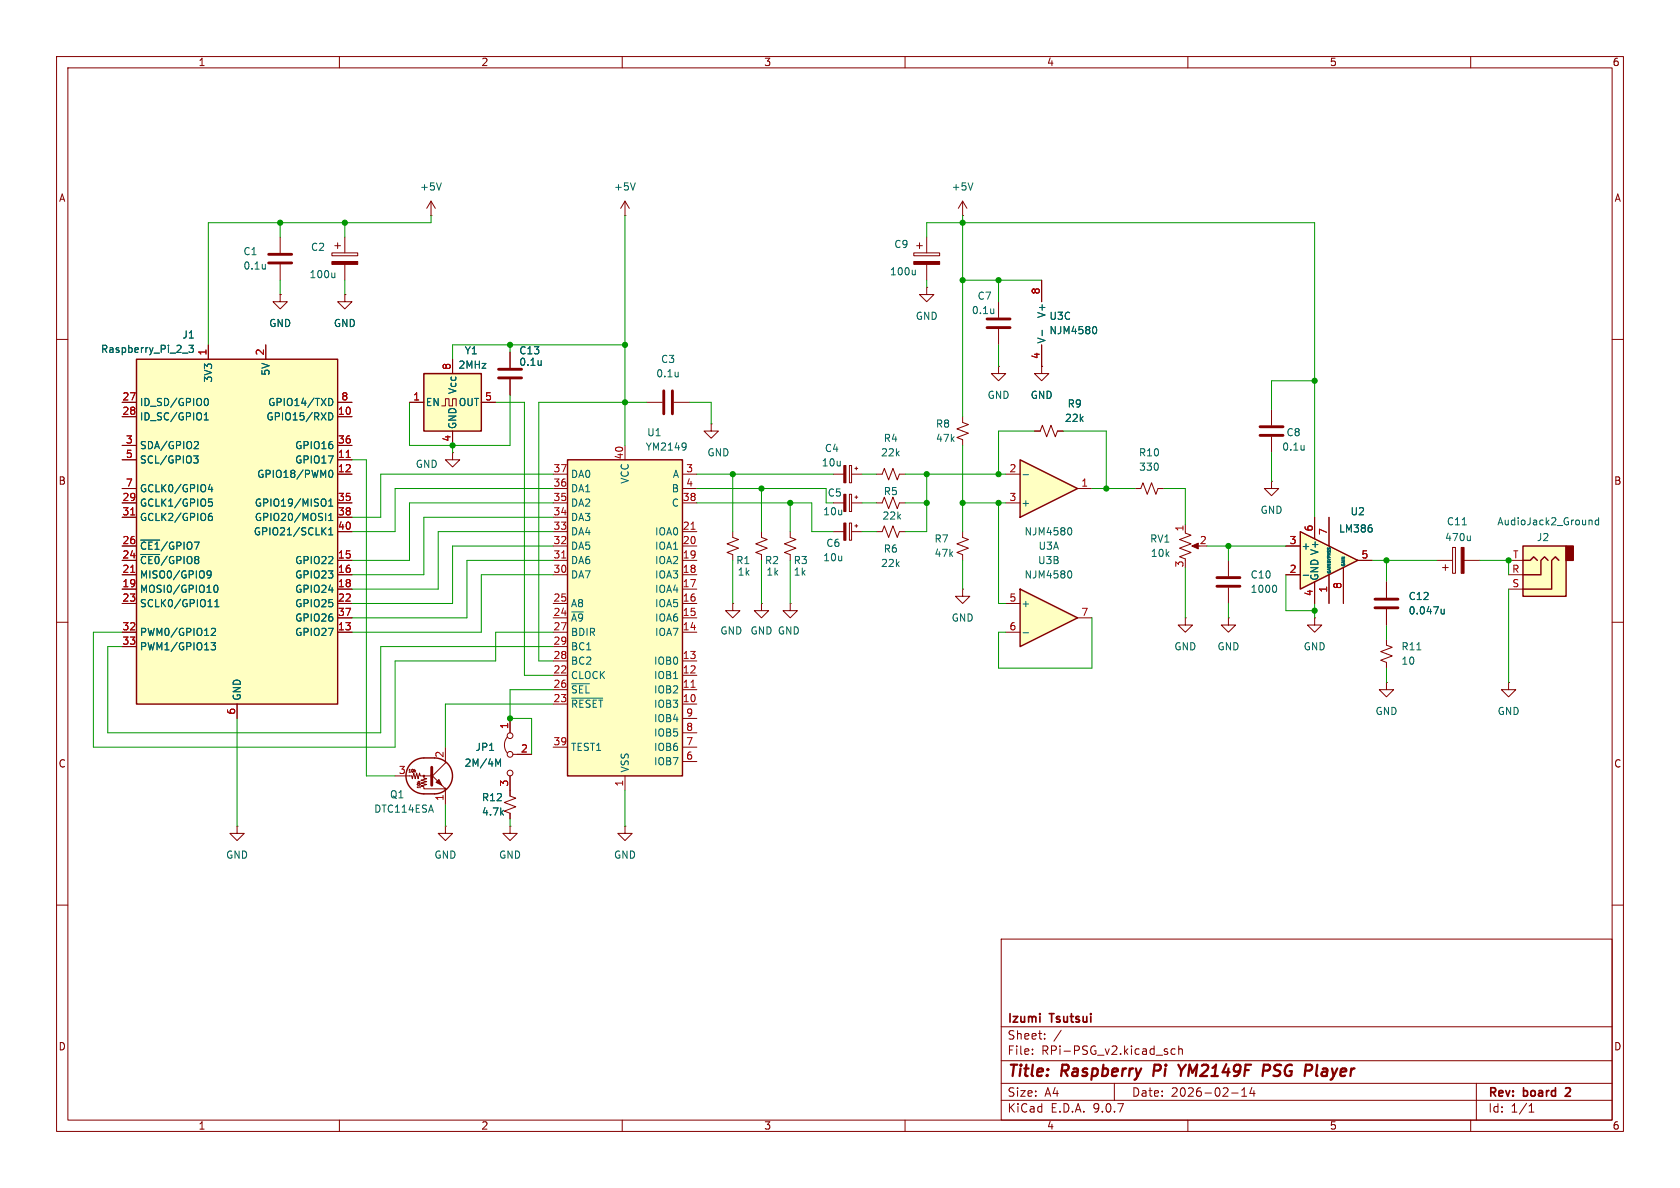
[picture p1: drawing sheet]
<svg xmlns="http://www.w3.org/2000/svg" width="297mm" height="210mm" viewBox="0 0 297 210" stroke-linecap="round" stroke-linejoin="round" font-family="sans-serif">
<g fill="none" stroke="#840000" stroke-width=".18">
<path d="M10 10h277v190h-277zM12 12h273v186h-273zM60 10v2M110 10v2M160 10v2M210 10v2M260 10v2M76.2 38.1h.1M76.2 35.6l-.8 1.2M76.2 35.6l.8 1.2M76.2 35.6v2.5M49.5 52.1v1.2h1.3l-1.3 1.3-1.2-1.3h1.2"/>
<path d="M49.5 52.1h.1M49.5 41.9v2.8M49.5 46.7v2.8M10 60h2M170.2 73.7v1l1 .4-2 .7 2 .8-2 .7 1 .4v1M285 60h2M10 110h2M285 110h2M69.8 137.2h3l.1 .5 .3-1 .2 1 .3-1 .2 1 .3-1 .1 .5h1.9M72.4 136.1l.1 .4M72.9 136h.1M73.3 136v.5"/>
<path d="M73.3 136.3l.2 .2M73.5 136.2l-.2 .2M73.8 138.3h.5M73.8 138.6v.1M73.9 138.1l.2 .2M74.3 139.1l-.5 .1M74.3 138.1l-.2 .1M76.2 136.9l2.5 2.5h-3.8v-.3l-.5-.2 1-.2-1-.3 1-.2-1-.3 1-.2-.5-.2v-.3M78.7 132.1v2.8l-2.5 2.5M78.7 139.7v2.5M90.2 139.7v1l1 .4-2 .8 2 .7-2 .8 1 .4v1M78.7 146.1v1.2h1.3l-1.3 1.3-1.2-1.3h1.2"/>
<path d="M78.7 146.1h.1M90.2 146.1v1.2h1.2l-1.2 1.3-1.3-1.3h1.3M90.2 146.1h.1M10 160h2M177 166h108v32h-108zM285 160h2M60 198v2M110 198v2M160 198v2M177 194.5h108M177 191.5h108M177 187.5h108"/>
<path d="M177 181.5h108M182.5 186.3v.1M182.5 185.5v.1M184.7 183.6v.1M184.7 182.8v.1M187.6 182.1l-1.3 2M197 191.5v3M206.4 186v.3M207.7 185.5l-.4-.1-.3 .3v.4l.2 .2h.5M208.4 185.5l.2-.1 .4 .1v.9M208.4 184.9v1.5M210 198v2"/>
<path d="M217.7 193.2h1.2M219.5 193.8h.9M219.5 192.7l.5-.4v1.5M221.3 192.2l-.3 1.1h.9M221.7 192.8v1M260 198v2M261 191.5v6.5M270.3 196.6h.9M270.3 195.5l.4-.4v1.5"/>
<circle cx="74.9" cy="137.2" r=".13"/>
<circle cx="78.7" cy="139.4" r=".13"/>
</g>
<path d="M276.8 192.4h.1M277.6 192.9l-.9 .9h.9" fill="none" stroke="#840000" stroke-width=".3"/>
<path d="M204.1 188.2l-.2 2M208.3 188.2l.5 1.1M208.8 189.3l-.1 .9M209.6 188.2l-.8 1.1M223.3 189.3h.8a.55 .55 0 0 0 .4-.5 .55 .55 0 0 0-.3-.6h-.7l-.3 2M232.9 188.2l-.2 1.7 .2 .3" fill="none" stroke="#840000" stroke-width=".4"/>
<path d="M72.7 134.9a3.2 3.2 0 0 1 2.2-.9h1.9a3.2 3.2 0 0 1 3.2 3.2 3.2 3.2 0 0 1-3.2 3.1h-1.9a3.2 3.2 0 0 1-2.9-1.9 3.2 3.2 0 0 1 .7-3.5z" fill="none" stroke="#840000" stroke-width=".25"/>
<path d="M76.3 135.6v3.2z" fill="#840000" stroke="#840000" stroke-width=".51"/>
<path d="M77.1 138.3l.5-.5 .5 1z" fill="#840000" stroke="#840000" stroke-width=".18"/>
<path d="M78 32.3l-.4 1.3M46.9 46.7v.9M46.9 47.4l-.1 .1" fill="none" stroke="#006464" stroke-width=".18"/>
<path d="M47.5 45h4.1M47.5 46.5h4.1" fill="none" stroke="#840000" stroke-width=".51"/>
<path d="M180.3 104.1l10.2 5.1-10.2 5.1z" fill="#ffffc2"/>
<path d="M180.3 104.1l10.2 5.1-10.2 5.1z" fill="none" stroke="#840000" stroke-width=".25"/>
<g fill="none" stroke="#840000" stroke-width=".18">
<path d="M161.5 44.7h4.6v.5h-4.6zM162.1 43.4h1M162.6 42.9v1M163.8 50.8v1.3h1.3l-1.3 1.2-1.2-1.2h1.2M163.8 50.8h.1M163.8 41.9v2.8M163.8 46.7v2.8M182.9 76.2h1l.4-1 .7 2 .8-2 .8 2 .3-1h1.1M224.8 85.1v1.3h1.3l-1.3 1.2-1.3-1.2h1.3M224.8 85.1h.1M177.8 106.7h2.5M177.8 111.8h2.5"/>
<path d="M190.5 109.2h2.5M209.5 109.2v1.3h1.3l-1.3 1.3-1.2-1.3h1.2M209.5 109.2h.1M41.9 146.1v1.2h1.3l-1.3 1.3-1.3-1.3h1.3M41.9 146.1h.1"/>
</g>
<path d="M161.8 47.7v.9M161.8 48.5l-.2 .1M180.9 111.9h.9M189 100.9a.68 .68 0 0 1 .5 .6 .68 .68 0 0 1-.5 .7" fill="none" stroke="#006464" stroke-width=".18"/>
<path d="M161.5 46.2h4.6v.5h-4.6z" fill="#840000" stroke="#840000" stroke-width=".18"/>
<path d="M24.1 63.5h35.6v61h-35.6z" fill="#ffffc2"/>
<path d="M24.1 63.5h35.6v61h-35.6z" fill="none" stroke="#840000" stroke-width=".25"/>
<g fill="none" stroke="#840000" stroke-width=".18">
<path d="M21.6 71.1h2.5M21.6 73.7h2.5M21.6 78.7h2.5M36.8 61v2.5M47 61v2.5M59.7 71.1h2.5M59.7 73.7h2.5M59.7 78.7h2.5M176.5 64.8v1.2h1.3l-1.3 1.3-1.2-1.3h1.2M176.5 64.8h.1M224.8 72.4v2.8M224.8 77.2v2.8"/>
<path d="M21.6 81.3h2.5M21.6 88.9h2.5M21.6 91.4h2.5M21.6 99.1h2.5M21.6 86.4h2.5M21.6 96.5h2.5M59.7 81.3h2.5M59.7 83.8h2.5M59.7 88.9h2.5M59.7 91.4h2.5M59.7 94h2.5M59.7 99.1h2.5"/>
<path d="M21.6 101.6h2.5M21.6 104.1h2.5M21.6 106.7h2.5M21.6 111.8h2.5M21.6 114.3h2.5M59.7 101.6h2.5M59.7 104.1h2.5M59.7 106.7h2.5M59.7 109.2h2.5M59.7 111.8h2.5M41.9 124.5v2.5"/>
</g>
<g fill="none" stroke="#006464" stroke-width=".18">
<path d="M32.3 62.4h.9M33.4 61h.8l-.4 .5 .3 .1v.6l-.2 .1-.5-.1M34.5 78l.5 .1 .1 .3-.8 .9h.8M36.1 74.2h.7M36.1 73.3l.4-.3v1.2M36.3 70.5l.1-.1a.68 .68 0 0 1 .5 .7 .68 .68 0 0 1-.5 .6l-.1-.1M58.1 70.4a.64 .64 0 0 1 .7 .7 .64 .64 0 0 1-.7 .6M58.1 73a.64 .64 0 0 1 .7 .6 .64 .64 0 0 1-.7 .6M230.5 78.7v.9M230.5 79.5h.1M24.9 95.5h3.3M24.9 98h3.3"/>
<path d="M34.2 80.6h.8l-.4 .5 .4 .1v.4l-.2 .3h-.4M36.8 91.5l.3-.3h.2l.3 .3v.3l-.3 .2h-.3l-.2-.2M37.1 85.6l-.3 .9h.8M37.4 86.1v.8M37.4 90.7l-.3 .1-.3 .5M37.5 88.2h-.6l-.1 .6 .2-.1 .4 .1 .2 .1-.1 .5-.2 .1-.5-.1M57.1 93.8l.5 .8M57.6 88.4v.9M57.6 93.3l-.7 .7M58.1 89.5h.7M58.1 88.6l.4-.4v1.3M58.1 91.1l.4-.4v1.3"/>
<path d="M58.1 93.7l.4-.4v1.3M58.1 92h.7M58.1 94.6h.7M58.3 83.2l.1-.1a.68 .68 0 0 1 .5 .7 .68 .68 0 0 1-.5 .6 .84 .84 0 0 1-.1-1.2zM36.8 107.3h.7M37.3 113.6h.8l-.4 .5 .3 .1v.6l-.1 .1-.5-.1M37.3 101.5l-.2 .2-.4-.1-.1-.1 .1-.5 .4-.1 .2 .1a.84 .84 0 0 1-.3 1.2h-.3M37.4 111.2l.5-.1 .2 .3-.8 .9h.8M38 103.5l.1-.1a.68 .68 0 0 1 .4 .7 .68 .68 0 0 1-.4 .6 .84 .84 0 0 1-.1-1.2zM38 107.3h.7M38 106.4l.3-.4v1.3"/>
</g>
<path d="M23.1 91h.7M61.2 80.9h.7M23.1 101.2h.7" fill="none" stroke="#a90000" stroke-width=".18"/>
<path d="M222.8 75.4h4M222.8 77h4" fill="none" stroke="#840000" stroke-width=".51"/>
<path d="M180.3 81.3l10.2 5.1-10.2 5z" fill="#ffffc2"/>
<path d="M180.3 81.3l10.2 5.1-10.2 5z" fill="none" stroke="#840000" stroke-width=".25"/>
<g fill="none" stroke="#840000" stroke-width=".18">
<path d="M110.5 38.1h.1M110.5 35.6l-.8 1.2M110.5 35.6l.8 1.2M110.5 35.6v2.5M170.2 38.1h.1M170.2 35.6l-.8 1.2M170.2 35.6l.7 1.2M170.2 35.6v2.5M176.5 53.3v2.8M176.5 58.2v2.8M184.1 49.5v3.8M90.2 62.2v2.8"/>
<path d="M90.2 67.1v2.8M184.1 64.8v1.2h1.3l-1.3 1.3-1.2-1.3h1.2M184.1 64.8h.1M184.1 61v3.8M177.8 88.9h2.5M177.8 83.8h2.5M190.5 86.4h2.5M200.7 86.4h1l.4-1.1 .7 2.1 .8-2.1 .7 2.1 .4-1h1M209.5 94.2l1.1 .4-2.1 .8 2.1 .7-2.1 .8 2.1 .8-2.1 .7 1 .4v.3M209.5 92.7v1.3M211.1 96.5h1M217.2 99.1v2.8"/>
<path d="M217.2 103.9v2.8M110.5 146.1v1.2h1.3l-1.3 1.3-1.3-1.3h1.3M110.5 146.1h.1"/>
</g>
<path d="M112.3 32.3l-.4 1.3M172 32.3l-.4 1.3M175.7 54.6v.8M175.7 55.3l-.1 .1M184.2 58.4v.9M193.5 57.7a.68 .68 0 0 1 .4 .7 .68 .68 0 0 1-.4 .6M95.7 63.7v.9M95.7 64.5h-.1M180.9 83.9h.9M189 93.3a.68 .68 0 0 1 .5 .6 .68 .68 0 0 1-.5 .7M225.4 103.4a.79 .79 0 0 1 0 1.3" fill="none" stroke="#006464" stroke-width=".18"/>
<path d="M174.5 56.4h4.1M174.5 57.9h4.1M88.1 65.3h4.1M88.1 66.8h4.1M215.1 102.1h4.1M215.1 103.6h4.1" fill="none" stroke="#840000" stroke-width=".51"/>
<path d="M210.7 96.5l1.1-.5v1z" fill="#840000" stroke="#840000" stroke-width=".18"/>
<path d="M74.9 66h10.2v10.2h-10.2z" fill="#ffffc2"/>
<path d="M74.9 66h10.2v10.2h-10.2z" fill="none" stroke="#840000" stroke-width=".25"/>
<g fill="none" stroke="#840000" stroke-width=".18">
<path d="M58.7 44.7h4.5v.5h-4.5zM59.2 43.4h1M59.7 42.9v1M61 52.1v1.2h1.2l-1.2 1.3-1.3-1.3h1.3M61 52.1h.1M61 41.9v2.8M61 46.7v2.8M72.4 71.1h2.5M78.1 71.8h.6v-1.3h.7v1.3h.6v-1.3h.6v1.3M80 63.5v2.5M80 76.2v2.5M85.1 71.1h2.5"/>
<path d="M125.7 74.9v1.3h1.3l-1.3 1.3-1.2-1.3h1.2M125.7 74.9h.1M147.3 94h1.9M147.3 88.9h1.9M147.3 83.8h1.9M150.2 92.5h.3v3h-.3zM150.2 87.4h.3v3h-.3zM150.2 82.3h.3v3h-.3zM150.5 94h1.9M150.5 88.9h1.9M150.5 83.8h1.9M151.1 93h.5"/>
<path d="M151.1 87.9h.5M151.1 82.8h.5M151.4 82.6v.5M151.4 87.6v.5M151.4 92.7v.5M154.9 94h1.1l.3-1 .8 2 .8-2 .7 2 .4-1h1M154.9 88.9h1.1l.3-1 .8 2 .8-2 .7 2 .4-1h1M154.9 83.8h1.1l.3-1 .8 2 .8-2 .7 2 .4-1h1M170.2 94v1l1 .4-2 .7 2 .8-2 .8 1 .3v1.1M129.5 106.7v1.3h1.3l-1.3 1.2-1.2-1.2h1.2M129.5 106.7h.1M134.6 106.7v1.3h1.3l-1.3 1.2-1.3-1.2h1.3"/>
<path d="M134.6 106.7h.1M139.7 106.7v1.3h1.3l-1.3 1.2-1.3-1.2h1.3M139.7 106.7h.1M170.2 104.1v1.3h1.2l-1.2 1.3-1.3-1.3h1.3M170.2 104.1h.1"/>
</g>
<g fill="#840000" stroke="#840000" stroke-width=".18">
<path d="M58.7 46.2h4.5v.5h-4.5z"/>
<path d="M149.2 92.5h.4v3h-.4z"/>
<path d="M149.2 87.4h.4v3h-.4z"/>
<path d="M149.2 82.3h.4v3h-.4z"/>
</g>
<path d="M59.2 48.2v.9M59.2 49l-.2 .1" fill="none" stroke="#006464" stroke-width=".18"/>
<path d="M269.2 96.5h7.7v8.9h-7.7z" fill="#ffffc2"/>
<path d="M276.9 96.5h1.2v2.6h-1.2z" fill="#840000" stroke="#840000" stroke-width=".25"/>
<path d="M269.2 96.5h7.7v8.9h-7.7zM269.2 99.1h1.3l.6-.7 .7 .7M273.7 99.1l-.7-.7-.6 .7v2.5h-3.2M275.6 99.1l-.6-.7-.7 .7v5h-5.1" fill="none" stroke="#840000" stroke-width=".25"/>
<path d="M114.3 71.1h2.8M119.1 71.1h2.8M80 80v1.3h1.3l-1.3 1.3-1.3-1.3h1.3M80 80h.1M129.5 94v1l1.1 .4-2.1 .7 2.1 .8-2.1 .8 1 .3v1.1M134.6 94v1l1 .4-2 .7 2 .8-2 .8 1 .3v1.1M139.7 94v1l1 .4-2 .7 2 .8-2 .8 1 .3v1.1M266.7 99.1h2.5M266.7 104.1h2.5M266.7 101.6h2.5" fill="none" stroke="#840000" stroke-width=".18"/>
<path d="M119.9 65.8v.8M119.9 66.5l-.1 .1M281.1 91.9l.4 .2v.7M282.6 92l-.4-.1-.2 .3 .1 .5h.5M282.6 91.5v1.3" fill="none" stroke="#006464" stroke-width=".18"/>
<path d="M117.3 69.1v4.1M118.9 69.1v4.1" fill="none" stroke="#840000" stroke-width=".51"/>
<path d="M100.3 81.3h20.3v55.9h-20.3z" fill="#ffffc2"/>
<path d="M100.3 81.3h20.3v55.9h-20.3z" fill="none" stroke="#840000" stroke-width=".25"/>
<g fill="none" stroke="#840000" stroke-width=".18">
<path d="M110.5 78.7v2.6M97.8 83.8h2.5M97.8 86.4h2.5M97.8 88.9h2.5M97.8 91.4h2.5M97.8 94h2.5M97.8 96.5h2.5M97.8 99.1h2.5M120.6 83.8h2.6M120.6 86.4h2.6M120.6 88.9h2.6M120.6 94h2.6"/>
<path d="M120.6 96.5h2.6M120.6 99.1h2.6M97.8 101.6h2.5M97.8 106.7h2.5M97.8 109.2h2.5M97.8 111.8h2.5M97.8 114.3h2.5M97.8 116.8h2.5M97.8 119.4h2.5M120.6 101.6h2.6M120.6 106.7h2.6M120.6 109.2h2.6"/>
<path d="M120.6 111.8h2.6M120.6 116.8h2.6M120.6 119.4h2.6M120.6 104.1h2.6M217.2 109.2v1.3h1.2l-1.2 1.3-1.3-1.3h1.3M217.2 109.2h.1M232.4 109.2v1.3h1.3l-1.3 1.3-1.3-1.3h1.3M232.4 109.2h.1M89.7 130.3a2.26 2.26 0 0 0 0 2.8M90.2 127v2.5M90.2 137.2v2.5M90.7 133.4h3.3"/>
<path d="M97.8 121.9h2.5M97.8 124.5h2.5M97.8 132.1h2.5M110.5 137.2v2.5M120.6 121.9h2.6M120.6 124.5h2.6M120.6 132.1h2.6M120.6 127h2.6M120.6 129.5h2.6M120.6 134.6h2.6"/>
<circle cx="90.2" cy="136.7" r=".51"/>
<circle cx="90.2" cy="130" r=".51"/>
<circle cx="90.2" cy="133.4" r=".51"/>
</g>
<path d="M99.3 98.6h.7M122.2 93.6h.7M122.2 121.5h.7" fill="none" stroke="#a90000" stroke-width=".18"/>
<path d="M121.2 78.4a1.07 1.07 0 0 1-.1 1.1M121.3 78.8l-.1 .2M87.6 134.2l.5 .9 .4-.9v1.3M101.1 120.9h3.1M101.1 123.4h5.5" fill="none" stroke="#006464" stroke-width=".18"/>
<path d="M229.9 94l10.1 5.1-10.1 5z" fill="#ffffc2"/>
<path d="M229.9 94l10.1 5.1-10.1 5z" fill="none" stroke="#840000" stroke-width=".25"/>
<g fill="none" stroke="#840000" stroke-width=".18">
<path d="M49.5 52.1h.1M61 52.1h.1M184.1 49.5v3.8M21.6 71.1h2.5M21.6 73.7h2.5M21.6 78.7h2.5M36.8 61v2.5M47 61v2.5M59.7 71.1h2.5M59.7 73.7h2.5M59.7 78.7h2.5M72.4 71.1h2.5"/>
<path d="M80 63.5v2.5M80 76.2v2.5M85.1 71.1h2.5M90.2 62.2v2.8M90.2 67.1v2.8M182.9 76.2h1M184.1 64.8h.1M184.1 61v3.8M186.9 76.2h1.1M21.6 96.5h2.5M21.6 99.1h2.5M21.6 81.3h2.5"/>
<path d="M21.6 88.9h2.5M21.6 91.4h2.5M21.6 86.4h2.5M59.7 99.1h2.5M59.7 81.3h2.5M59.7 83.8h2.5M59.7 88.9h2.5M59.7 91.4h2.5M59.7 94h2.5M227.3 96.5h2.6M232.4 91.4v3.9M234.9 91.4v5.1"/>
<path d="M240 99.1h2.6M254 99.1h2.8M255.5 99.8v1M256.8 96.8h.5v4.5h-.5zM258.8 99.1h2.8M21.6 101.6h2.5M21.6 104.1h2.5M21.6 106.7h2.5M21.6 111.8h2.5M21.6 114.3h2.5M59.7 101.6h2.5M59.7 104.1h2.5"/>
<path d="M59.7 106.7h2.5M59.7 109.2h2.5M59.7 111.8h2.5M227.3 101.6h2.6M232.4 102.9v3.8M234.9 101.6v5.1M237.5 100.3v6.4M245.1 113v1l1 .4-2 .8 2 .8-2 .7 1 .4v1M245.1 102.9v2.8M245.1 107.7v2.8M255 100.3h1M41.9 124.5v2.5"/>
<path d="M90.2 127v2.5M90.2 137.2v3.5M91.4 133.4h2.6M245.1 120.7v1.2h1.3l-1.3 1.3-1.3-1.3h1.3M245.1 120.7h.1M266.7 120.7v1.2h1.3l-1.3 1.3-1.3-1.3h1.3M266.7 120.7h.1M90.2 143.8v1"/>
</g>
<g fill="none" stroke="#006464" stroke-width=".18">
<path d="M184.2 58.4v.9M193.5 57.7a.68 .68 0 0 1 .4 .7 .68 .68 0 0 1-.4 .6M32.3 62.4h.9M33.4 61h.8l-.4 .5 .3 .1v.6l-.2 .1-.5-.1M34.5 78l.5 .1 .1 .3-.8 .9h.8M36.1 74.2h.7M36.1 73.3l.4-.3v1.2M36.3 70.5l.1-.1a.68 .68 0 0 1 .5 .7 .68 .68 0 0 1-.5 .6l-.1-.1M58.1 70.4a.64 .64 0 0 1 .7 .7 .64 .64 0 0 1-.7 .6M58.1 73a.64 .64 0 0 1 .7 .6 .64 .64 0 0 1-.7 .6M95.7 63.7v.9M95.7 64.5h-.1"/>
<path d="M24.9 95.5h3.3M24.9 98h3.3M34.2 80.6h.8l-.4 .5 .4 .1v.4l-.2 .3h-.4M36.8 91.5l.3-.3h.2l.3 .3v.3l-.3 .2h-.3l-.2-.2M37.1 85.6l-.3 .9h.8M37.4 86.1v.8M37.4 90.7l-.3 .1-.3 .5M37.5 88.2h-.6l-.1 .6 .2-.1 .4 .1 .2 .1-.1 .5-.2 .1-.5-.1M57.1 93.8l.5 .8M57.6 88.4v.9M57.6 93.3l-.7 .7M58.1 89.5h.7"/>
<path d="M58.1 88.6l.4-.4v1.3M58.1 91.1l.4-.4v1.3M58.1 93.7l.4-.4v1.3M58.1 92h.7M58.1 94.6h.7M58.3 83.2l.1-.1a.68 .68 0 0 1 .5 .7 .68 .68 0 0 1-.5 .6 .84 .84 0 0 1-.1-1.2zM242.5 93.4v.5M258.5 92.8h.7M259.9 94.7v.9M259.9 95.5l-.1 .1M36.8 107.3h.7M37.3 113.6h.8l-.4 .5 .3 .1v.6l-.1 .1-.5-.1"/>
<path d="M37.3 101.5l-.2 .2-.4-.1-.1-.1 .1-.5 .4-.1 .2 .1a.84 .84 0 0 1-.3 1.2h-.3M37.4 111.2l.5-.1 .2 .3-.8 .9h.8M38 103.5l.1-.1a.68 .68 0 0 1 .4 .7 .68 .68 0 0 1-.4 .6 .84 .84 0 0 1-.1-1.2zM38 107.3h.7M38 106.4l.3-.4v1.3M230.4 101.7h1M250.5 114.9h.7M255.3 107.7v.8M255.3 108.4l-.2 .1h-.3M87.6 134.2l.5 .9 .4-.9v1.3"/>
</g>
<path d="M243.1 105.9h4M243.1 107.4h4" fill="none" stroke="#840000" stroke-width=".51"/>
<path d="M258.3 96.8h.5v4.5h-.5z" fill="#840000" stroke="#840000" stroke-width=".18"/>
<g fill="none" stroke="#009600" stroke-width=".18">
<path d="M49.5 39.4v2.5M61 39.4v2.5M76.2 38.1v1.3h-39.4v21.6M110.5 38.1v40.6M170.2 38.1v35.6M49.5 49.5v2.6M61 49.5v2.6M163.8 41.9v-2.5h68.6v52M163.8 49.5v1.3M170.2 49.5h13.9M176.5 49.5v3.8M80 78.7v1.3"/>
<path d="M87.6 71.1h5.1v48.3h5.1M90.2 61v1.2M90.2 69.9v8.8h-17.8v-7.6M110.5 61h-30.5v2.5M114.3 71.1h-19.1v45.7h2.6M121.9 71.1h3.8v3.8M170.2 78.7v15.3M176.5 61v3.8M182.9 76.2h-6.4v7.6M188 76.2h7.6v10.2M232.4 67.3h-7.6v5.1M62.2 81.3h2.6v55.9h5"/>
<path d="M97.8 86.4h-28v7.6h-7.6M97.8 96.5h-17.8v10.2h-17.8M97.8 83.8h-30.5v7.6h-5.1M97.8 88.9h-25.4v10.2h-10.2M97.8 91.4h-22.9v10.2h-12.7M97.8 99.1h-15.3v10.1h-20.3M97.8 94h-20.3v10.1h-15.3M123.2 86.4h22.8v2.5h1.3M123.2 83.8h24.1M123.2 88.9h20.3v5.1h3.8M129.5 83.8v10.2M129.5 99.1v7.6"/>
<path d="M134.6 86.4v7.6M134.6 99.1v7.6M139.7 88.9v5.1M139.7 99.1v7.6M152.4 83.8h2.5M152.4 88.9h2.5M152.4 94h2.5M160 83.8h17.8M160 88.9h3.8M163.8 83.8v10.2h-3.8M170.2 99.1v5M170.2 88.9h7.6"/>
<path d="M176.5 88.9v17.8h1.3M193 86.4h7.7M205.7 86.4h3.8v6.3M213.4 96.5h13.9M217.2 96.5v2.6M224.8 80v5.1M242.6 99.1h11.4M245.1 99.1v3.8M261.6 99.1h5.1v2.5M21.6 114.3h-2.6v15.2h48.3v-15.2h30.5M21.6 111.8h-5.1v20.3h53.3v-15.3h17.8v-5h10.2M97.8 101.6h-12.7v10.2h-22.9"/>
<path d="M193 109.2v8.9h-16.5v-6.3h1.3M209.5 100.3v8.9M217.2 106.7v2.5M227.3 101.6v6.4h5.1M232.4 106.7v2.5M245.1 110.5v2.5M245.1 118.1v2.6M266.7 104.1v16.6M41.9 127v19.1M97.8 121.9h-7.6v5.1h3.8v6.4M97.8 124.5h-19.1v7.6M110.5 139.7v6.4"/>
<path d="M78.7 142.2v3.9M90.2 144.8v1.3"/>
</g>
<path d="M23.1 91h.7M61.2 80.9h.7M23.1 101.2h.7" fill="none" stroke="#a90000" stroke-width=".18"/>
<g fill="#009600" stroke="#009600" stroke-width=".18">
<circle cx="90.2" cy="127" r=".46"/>
<circle cx="217.2" cy="96.5" r=".46"/>
<circle cx="232.4" cy="67.3" r=".46"/>
<circle cx="195.6" cy="86.4" r=".46"/>
<circle cx="176.5" cy="83.8" r=".46"/>
<circle cx="176.5" cy="88.9" r=".46"/>
<circle cx="170.2" cy="39.4" r=".46"/>
<circle cx="170.2" cy="88.9" r=".46"/>
<circle cx="176.5" cy="49.5" r=".46"/>
<circle cx="170.2" cy="49.5" r=".46"/>
<circle cx="61" cy="39.4" r=".46"/>
<circle cx="110.5" cy="61" r=".46"/>
<circle cx="90.2" cy="61" r=".46"/>
<circle cx="49.5" cy="39.4" r=".46"/>
<circle cx="163.8" cy="83.8" r=".46"/>
<circle cx="163.8" cy="88.9" r=".46"/>
<circle cx="134.6" cy="86.4" r=".46"/>
<circle cx="129.5" cy="83.8" r=".46"/>
<circle cx="139.7" cy="88.9" r=".46"/>
<circle cx="110.5" cy="71.1" r=".46"/>
<circle cx="80" cy="78.7" r=".46"/>
<circle cx="232.4" cy="108" r=".46"/>
<circle cx="245.1" cy="99.1" r=".46"/>
<circle cx="266.7" cy="99.1" r=".46"/>
</g>
<g font-size="2.8" fill="#840000">
<text x="178" y="190.9">Title:</text>
<text x="187.7" y="190.9">Raspberry</text>
<text x="204.7" y="190.9">Pi</text>
<text x="210" y="190.9">YM2149F</text>
<text x="225.7" y="190.9">PSG</text>
<text x="233.9" y="190.9">Player</text>
</g>
<g font-size="2.1" fill="#840000">
<text x="178" y="184">Sheet:</text>
<text x="178" y="181.2">Izumi</text>
<text x="185.7" y="181.2">Tsutsui</text>
<text x="178" y="186.7">File:</text>
<text x="184.1" y="186.7">RPi-PSG_v2.kicad_sch</text>
<text x="178" y="196.9">KiCad</text>
<text x="178" y="194.1">Size:</text>
<text x="184.7" y="194.1">A4</text>
<text x="185.7" y="196.9">E.D.A.</text>
<text x="193.3" y="196.9">9.0.7</text>
<text x="200" y="194.1">Date:</text>
<text x="207" y="194.1">2026-02-14</text>
<text x="263" y="194.3">Rev:</text>
<text x="263" y="196.9">Id:</text>
<text x="267.1" y="196.9">1/1</text>
<text x="269.4" y="194.3">board</text>
<text x="277.5" y="194.3">2</text>
</g>
<g font-size="1.8" fill="#840000">
<text x="35" y="11.9">1</text>
<text x="85" y="11.9">2</text>
<text x="135" y="11.9">3</text>
<text x="185" y="11.9">4</text>
<text x="235" y="11.9">5</text>
<text x="285" y="11.9">6</text>
<text x="10.3" y="35.9">A</text>
<text x="285.3" y="35.9">A</text>
<text x="10.3" y="85.9">B</text>
<text x="285.3" y="85.9">B</text>
<text x="10.3" y="135.9">C</text>
<text x="285.3" y="135.9">C</text>
<text x="10.3" y="185.9">D</text>
<text x="285.3" y="185.9">D</text>
<text x="35" y="199.9">1</text>
<text x="85" y="199.9">2</text>
<text x="135" y="199.9">3</text>
<text x="185" y="199.9">4</text>
<text x="235" y="199.9">5</text>
<text x="285" y="199.9">6</text>
</g>
<g font-size="1.8" fill="#006464">
<text x="74.2" y="33.9">+5V</text>
<text x="108.5" y="33.9">+5V</text>
<text x="168.1" y="33.9">+5V</text>
<text x="42.9" y="45.3">C1</text>
<text x="42.9" y="47.9">0.1u</text>
<text x="54.9" y="44.6">C2</text>
<text x="158" y="44">C9</text>
<text x="54.6" y="49.4">100u</text>
<text x="157.2" y="48.9">100u</text>
<text x="172.7" y="53.2">C7</text>
<text x="47.5" y="58">GND</text>
<text x="58.9" y="58">GND</text>
<text x="161.8" y="56.7">GND</text>
<text x="171.7" y="55.7">0.1u</text>
<text x="185" y="56.3" transform="rotate(-90 185 56.3)">V+</text>
<text x="185.4" y="59.3">NJM4580</text>
<text x="185.4" y="56.7">U3C</text>
<text x="17.8" y="62.6">Raspberry_Pi_2_3</text>
<text x="32.2" y="60">J1</text>
<text x="81" y="65.4">2MHz</text>
<text x="82.1" y="62.8">Y1</text>
<text x="91.7" y="62.8">C13</text>
<text x="91.7" y="64.9">0.1u</text>
<text x="116.8" y="64.4">C3</text>
<text x="185" y="60.8" transform="rotate(-90 185 60.8)">V-</text>
<text x="24.6" y="72">ID_SD/GPIO0</text>
<text x="37.7" y="67.7" transform="rotate(-90 37.7 67.7)">3V3</text>
<text x="47.3" y="72">GPIO14/TXD</text>
<text x="47.9" y="66.5" transform="rotate(-90 47.9 66.5)">5V</text>
<text x="75.2" y="72">EN</text>
<text x="80.9" y="69.8" transform="rotate(-90 80.9 69.8)">Vcc</text>
<text x="81" y="72">OUT</text>
<text x="115.9" y="66.9">0.1u</text>
<text x="174.5" y="70.7">GND</text>
<text x="182.1" y="70.7">GND</text>
<text x="24.6" y="74.5">ID_SC/GPIO1</text>
<text x="47" y="74.5">GPIO15/RXD</text>
<text x="80.9" y="75.9" transform="rotate(-90 80.9 75.9)">GND</text>
<text x="114.3" y="77.3">U1</text>
<text x="165.4" y="75.8">R8</text>
<text x="188.2" y="74.8">22k</text>
<text x="188.7" y="72.2">R9</text>
<text x="227.3" y="77.3">C8</text>
<text x="24.6" y="79.6">SDA/GPIO2</text>
<text x="24.6" y="82.1">SCL/GPIO3</text>
<text x="52.1" y="79.6">GPIO16</text>
<text x="52.1" y="82.1">GPIO17</text>
<text x="73.4" y="82.9">GND</text>
<text x="114.1" y="79.9">YM2149</text>
<text x="125" y="80.9">GND</text>
<text x="145.2" y="82.7">10u</text>
<text x="145.7" y="80.1">C4</text>
<text x="155.7" y="80.9">22k</text>
<text x="156.1" y="78.3">R4</text>
<text x="165.4" y="78.3">47k</text>
<text x="201.3" y="80.9">R10</text>
<text x="201.3" y="83.4">330</text>
<text x="226.6" y="79.9">0.1u</text>
<text x="24.6" y="87.2">GCLK0/GPIO4</text>
<text x="24.6" y="89.8">GCLK1/GPIO5</text>
<text x="44.9" y="89.8">GPIO19/MISO1</text>
<text x="45.4" y="84.7">GPIO18/PWM0</text>
<text x="100.8" y="84.7">DA0</text>
<text x="100.8" y="87.2">DA1</text>
<text x="100.8" y="89.8">DA2</text>
<text x="111.4" y="85.6" transform="rotate(-90 111.4 85.6)">VCC</text>
<text x="118.7" y="87.2">B</text>
<text x="118.7" y="89.8">C</text>
<text x="118.9" y="84.7">A</text>
<text x="146.2" y="88">C5</text>
<text x="156.1" y="87.7">R5</text>
<text x="180.5" y="89.8">+</text>
<text x="24.6" y="92.3">GCLK2/GPIO6</text>
<text x="44.8" y="94.8">GPIO21/SCLK1</text>
<text x="44.9" y="92.3">GPIO20/MOSI1</text>
<text x="100.8" y="92.3">DA3</text>
<text x="100.8" y="94.8">DA4</text>
<text x="115.7" y="94.8">IOA0</text>
<text x="145.4" y="91.3">10u</text>
<text x="155.9" y="92">22k</text>
<text x="181" y="94.8">NJM4580</text>
<text x="222.8" y="91">GND</text>
<text x="236.6" y="94.3">LM386</text>
<text x="238.7" y="91.3">U2</text>
<text x="255.4" y="95.9">470u</text>
<text x="255.7" y="93.1">C11</text>
<text x="264.6" y="93.1">AudioJack2_Ground</text>
<text x="271.6" y="95.9">J2</text>
<text x="24.6" y="97.4">~{CE1}/GPIO7</text>
<text x="24.6" y="99.9">~{CE0}/GPIO8</text>
<text x="52.1" y="99.9">GPIO22</text>
<text x="100.8" y="97.4">DA5</text>
<text x="100.8" y="99.9">DA6</text>
<text x="115.7" y="97.4">IOA1</text>
<text x="115.7" y="99.9">IOA2</text>
<text x="130.1" y="99.9">R1</text>
<text x="130.3" y="102">1k</text>
<text x="135.1" y="99.9">R2</text>
<text x="135.4" y="102">1k</text>
<text x="140.2" y="99.9">R3</text>
<text x="140.2" y="102">1k</text>
<text x="145.4" y="99.4">10u</text>
<text x="146" y="96.9">C6</text>
<text x="155.7" y="100.4">22k</text>
<text x="156.1" y="97.9">R6</text>
<text x="165.1" y="96.1">R7</text>
<text x="165.1" y="98.7">47k</text>
<text x="183.4" y="99.9">U3B</text>
<text x="183.5" y="97.4">U3A</text>
<text x="203.2" y="96.1">RV1</text>
<text x="203.3" y="98.7">10k</text>
<text x="230" y="97.4">+</text>
<text x="24.6" y="102.5">MISO0/GPIO9</text>
<text x="24.6" y="105">MOSI0/GPIO10</text>
<text x="24.6" y="107.5">SCLK0/GPIO11</text>
<text x="52.1" y="102.5">GPIO23</text>
<text x="52.1" y="105">GPIO24</text>
<text x="52.1" y="107.5">GPIO25</text>
<text x="100.8" y="102.5">DA7</text>
<text x="100.8" y="107.5">A8</text>
<text x="115.7" y="102.5">IOA3</text>
<text x="115.7" y="105">IOA4</text>
<text x="115.7" y="107.5">IOA5</text>
<text x="180.5" y="107.5">+</text>
<text x="181" y="102.5">NJM4580</text>
<text x="221" y="102.5">C10</text>
<text x="221" y="105">1000</text>
<text x="233.3" y="102.7" transform="rotate(-90 233.3 102.7)">GND V+</text>
<text x="248.9" y="106.3">C12</text>
<text x="24.6" y="112.6">PWM0/GPIO12</text>
<text x="52.1" y="110.1">GPIO26</text>
<text x="52.1" y="112.6">GPIO27</text>
<text x="100.8" y="110.1">~{A9}</text>
<text x="100.8" y="112.6">BDIR</text>
<text x="115.7" y="110.1">IOA6</text>
<text x="115.7" y="112.6">IOA7</text>
<text x="127.2" y="112.4">GND</text>
<text x="132.6" y="112.4">GND GND</text>
<text x="168.1" y="110.1">GND</text>
<text x="248.9" y="108.8">0.047u</text>
<text x="24.6" y="115.2">PWM1/GPIO13</text>
<text x="100.8" y="115.2">BC1</text>
<text x="100.8" y="117.7">BC2</text>
<text x="115.5" y="117.7">IOB0</text>
<text x="207.5" y="115.2">GND</text>
<text x="215.1" y="115.2">GND</text>
<text x="230.4" y="115.2">GND</text>
<text x="247.7" y="115.2">R11</text>
<text x="247.7" y="117.7">10</text>
<text x="42.8" y="124" transform="rotate(-90 42.8 124)">GND</text>
<text x="100.8" y="120.2">CLOCK</text>
<text x="100.8" y="122.8">~{SEL}</text>
<text x="100.8" y="125.3">~{RESET}</text>
<text x="115.5" y="120.2">IOB1</text>
<text x="115.5" y="122.8">IOB2</text>
<text x="115.5" y="125.3">IOB3</text>
<text x="115.5" y="127.9">IOB4</text>
<text x="115.5" y="130.4">IOB5</text>
<text x="243.1" y="126.6">GND</text>
<text x="264.7" y="126.6">GND</text>
<text x="82" y="135.7">2M/4M</text>
<text x="84" y="132.9">JP1</text>
<text x="100.8" y="132.9">TEST1</text>
<text x="111.4" y="136.7" transform="rotate(-90 111.4 136.7)">VSS</text>
<text x="115.5" y="132.9">IOB6</text>
<text x="115.5" y="135.5">IOB7</text>
<text x="66" y="143.9">DTC114ESA</text>
<text x="68.8" y="141.3">Q1</text>
<text x="85.1" y="141.8">R12</text>
<text x="85.1" y="144.4">4.7k</text>
<text x="39.9" y="152">GND</text>
<text x="76.7" y="152">GND</text>
<text x="88.1" y="152">GND</text>
<text x="108.5" y="152">GND</text>
</g>
<g font-size="1.8" fill="#a90000">
<text x="183.9" y="52.1" transform="rotate(-90 183.9 52.1)">8</text>
<text x="36.6" y="62.9" transform="rotate(-90 36.6 62.9)">1</text>
<text x="46.7" y="62.9" transform="rotate(-90 46.7 62.9)">2</text>
<text x="79.8" y="65.5" transform="rotate(-90 79.8 65.5)">8</text>
<text x="183.9" y="63.6" transform="rotate(-90 183.9 63.6)">4</text>
<text x="21.5" y="70.9">27</text>
<text x="60.3" y="70.9">8</text>
<text x="73" y="70.9">1</text>
<text x="85.7" y="70.9">5</text>
<text x="21.5" y="73.4">28</text>
<text x="59.6" y="73.4">10</text>
<text x="22.2" y="78.5">3</text>
<text x="22.2" y="81">5</text>
<text x="59.6" y="78.5">36</text>
<text x="59.6" y="81">11</text>
<text x="59.6" y="83.6">12</text>
<text x="79.8" y="78.2" transform="rotate(-90 79.8 78.2)">4</text>
<text x="97.7" y="83.6">37</text>
<text x="110.2" y="81.3" transform="rotate(-90 110.2 81.3)">40</text>
<text x="121.2" y="83.6">3</text>
<text x="178.4" y="83.6">2</text>
<text x="21.5" y="88.6">29</text>
<text x="22.2" y="86.1">7</text>
<text x="59.6" y="88.6">35</text>
<text x="97.7" y="86.1">36</text>
<text x="97.7" y="88.6">35</text>
<text x="120.6" y="88.6">38</text>
<text x="121.2" y="86.1">4</text>
<text x="178.4" y="88.6">3</text>
<text x="191.1" y="86.1">1</text>
<text x="21.5" y="91.2">31</text>
<text x="59.6" y="91.2">38</text>
<text x="59.6" y="93.7">40</text>
<text x="97.7" y="91.2">34</text>
<text x="97.7" y="93.7">33</text>
<text x="120.6" y="93.7">21</text>
<text x="209.3" y="94.1" transform="rotate(-90 209.3 94.1)">1</text>
<text x="232.2" y="94.1" transform="rotate(-90 232.2 94.1)">6</text>
<text x="234.7" y="94.7" transform="rotate(-90 234.7 94.7)">7</text>
<text x="21.5" y="96.3">26</text>
<text x="21.5" y="98.8">24</text>
<text x="21.5" y="101.3">21</text>
<text x="59.6" y="98.8">15</text>
<text x="59.6" y="101.3">16</text>
<text x="97.7" y="96.3">32</text>
<text x="97.7" y="98.8">31</text>
<text x="97.7" y="101.3">30</text>
<text x="120.6" y="96.3">20</text>
<text x="120.6" y="98.8">19</text>
<text x="120.6" y="101.3">18</text>
<text x="209.3" y="100.4" transform="rotate(-90 209.3 100.4)">3</text>
<text x="212" y="96.3">2</text>
<text x="227.9" y="96.3">3</text>
<text x="227.9" y="101.3">2</text>
<text x="240.6" y="98.8">5</text>
<text x="267.2" y="101.3">R</text>
<text x="267.4" y="98.8">T</text>
<text x="21.5" y="103.9">19</text>
<text x="21.5" y="106.4">23</text>
<text x="59.6" y="103.9">18</text>
<text x="59.6" y="106.4">22</text>
<text x="97.7" y="106.4">25</text>
<text x="120.6" y="103.9">17</text>
<text x="120.6" y="106.4">16</text>
<text x="178.4" y="106.4">5</text>
<text x="232.2" y="105.5" transform="rotate(-90 232.2 105.5)">4</text>
<text x="234.7" y="104.8" transform="rotate(-90 234.7 104.8)">1</text>
<text x="237.2" y="104.2" transform="rotate(-90 237.2 104.2)">8</text>
<text x="267.3" y="103.9">S</text>
<text x="21.5" y="111.5">32</text>
<text x="59.6" y="109">37</text>
<text x="59.6" y="111.5">13</text>
<text x="97.7" y="109">24</text>
<text x="97.7" y="111.5">27</text>
<text x="120.6" y="109">15</text>
<text x="120.6" y="111.5">14</text>
<text x="178.4" y="111.5">6</text>
<text x="191.1" y="109">7</text>
<text x="21.5" y="114">33</text>
<text x="97.7" y="114">29</text>
<text x="97.7" y="116.6">28</text>
<text x="97.7" y="119.1">22</text>
<text x="120.6" y="116.6">13</text>
<text x="120.6" y="119.1">12</text>
<text x="97.7" y="121.7">26</text>
<text x="97.7" y="124.2">23</text>
<text x="120.6" y="121.7">11</text>
<text x="120.6" y="124.2">10</text>
<text x="41.7" y="126.4" transform="rotate(-90 41.7 126.4)">6</text>
<text x="89.9" y="129" transform="rotate(-90 89.9 129)">1</text>
<text x="97.7" y="131.8">39</text>
<text x="121.2" y="126.7">9</text>
<text x="121.2" y="129.3">8</text>
<text x="121.2" y="131.8">7</text>
<text x="70.4" y="136.9">3</text>
<text x="78.5" y="134.1" transform="rotate(-90 78.5 134.1)">2</text>
<text x="92" y="133.1">2</text>
<text x="121.2" y="134.4">6</text>
<text x="78.5" y="141.7" transform="rotate(-90 78.5 141.7)">1</text>
<text x="89.9" y="139.1" transform="rotate(-90 89.9 139.1)">3</text>
<text x="110.2" y="139.1" transform="rotate(-90 110.2 139.1)">1</text>
</g>
<g font-size=".7" fill="#006464">
<text x="235.4" y="101.5" transform="rotate(-90 235.4 101.5)">GAINBYPASS</text>
<text x="238" y="100.2" transform="rotate(-90 238 100.2)">GAIN</text>
</g>
<g font-size=".7" fill="#840000">
<text x="72" y="136.8">10k</text>
<text x="74.5" y="139.6" transform="rotate(-90 74.5 139.6)">10k</text>
</g>
</svg>
